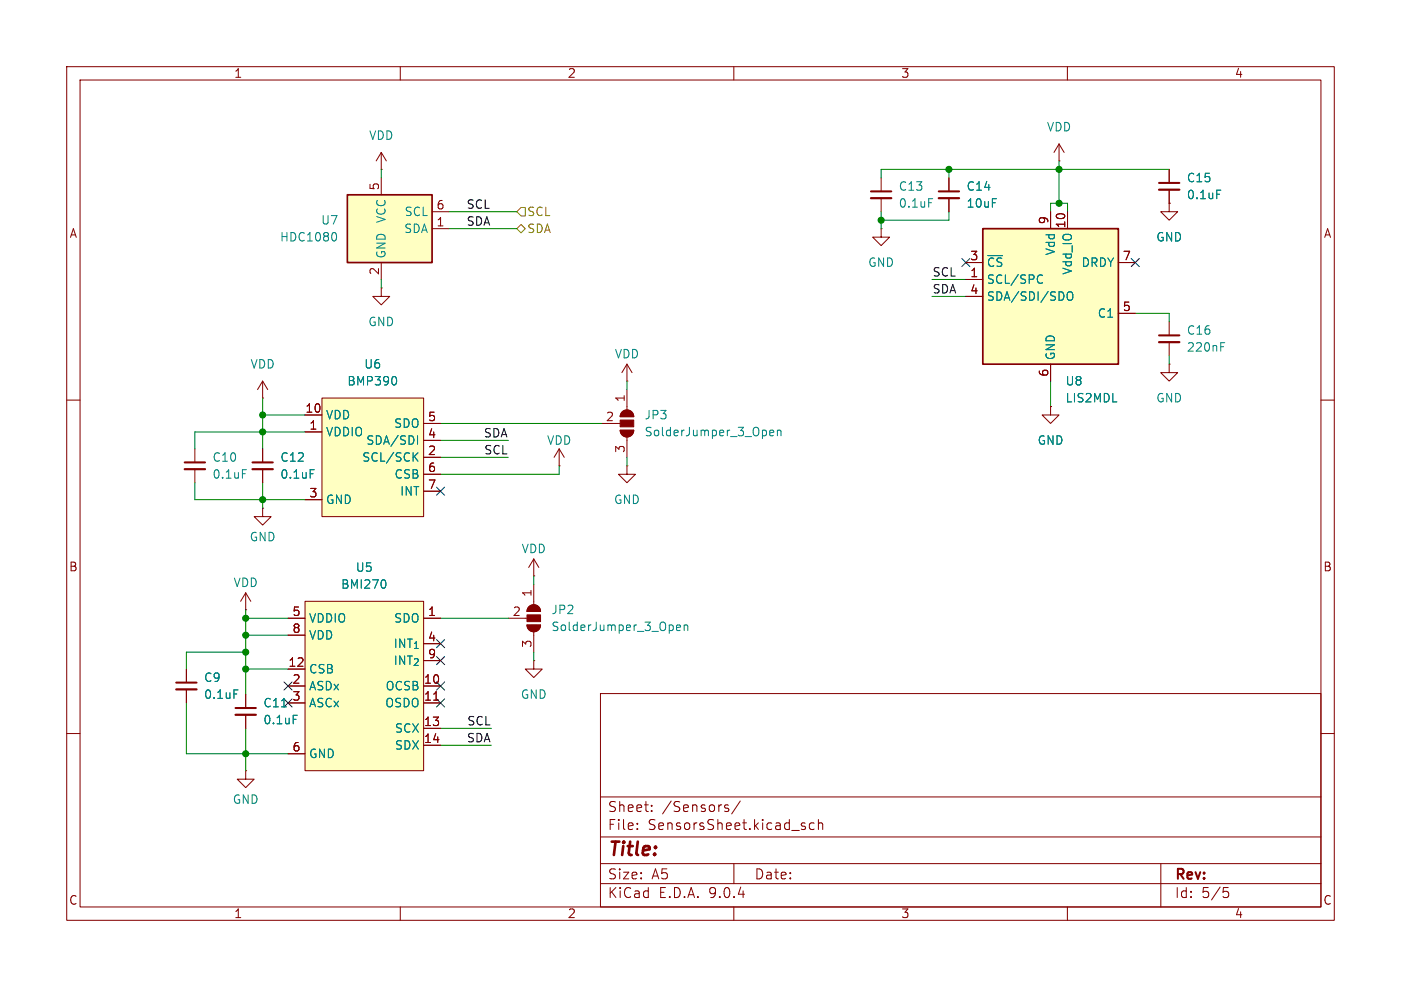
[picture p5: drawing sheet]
<svg xmlns="http://www.w3.org/2000/svg" width="210mm" height="148mm" viewBox="0 0 210 148" stroke-linecap="round" stroke-linejoin="round" font-family="sans-serif">
<g fill="none" stroke="#840000" stroke-width=".15">
<path d="M10 10h190v128h-190zM12 12h186v124h-186zM60 10v2M110 10v2M160 10v2M57.1 25.4h.1M57.1 22.9l-.7 1.2M57.1 22.9l.8 1.2M57.1 22.9v2.5M142.2 26.7v2M142.2 29.7v2.1M175.3 30.5v1.3h1.2l-1.2 1.2-1.3-1.2h1.3"/>
<path d="M175.3 30.5h.1M175.3 25.4v2M175.3 28.4v2.1M10 60h2M198 60h2M36.8 91.4h.1M36.8 88.9l-.7 1.3M36.8 88.9l.8 1.3M36.8 88.9v2.5M10 110h2M90 104h108v32h-108zM90 119.5h108"/>
<path d="M198 110h2M60 136v2M90 132.5h108M90 129.5h108M90 125.5h108M95.5 124.2v.2M95.5 123.5v.1M97.7 121.5v.2M97.7 120.8v.1M108.8 121.2l.4 .1 .1 .2-.3 .2h-.2M108.8 120.7l.4 .1M110 136v2"/>
<path d="M110 129.5v3M111 120.1l-1.3 1.9M120.7 124v.3M122 123.5l-.4-.1-.3 .3v.4l.2 .2h.5M122.7 123.5a.37 .37 0 0 1 .6 .1v.8M122.7 122.9v1.5M160 136v2M174 129.5v6.5M183.4 133.1h.7M183.5 133.7h.4l.3 .2v.4l-.2 .2-.5 .1"/>
</g>
<path d="M140.7 28.7h3.1M173.7 27.4h3.1" fill="none" stroke="#840000" stroke-width=".3"/>
<path d="M140.7 29.7h3.1M173.7 28.4h3.1" fill="none" stroke="#840000" stroke-width=".33"/>
<path d="M182.4 28.5h.6" fill="none" stroke="#008484" stroke-width=".15"/>
<path d="M147.3 34.3h20.3v20.3h-20.3z" fill="#ffffc2"/>
<path d="M147.3 34.3h20.3v20.3h-20.3z" fill="none" stroke="#840000" stroke-width=".25"/>
<path d="M144.8 39.4h2.5M157.5 31.8v2.5M160 31.8v2.5M167.6 39.4h2.6M144.8 41.9h2.5M144.8 44.5h2.5M157.5 54.6v2.6M167.6 47h2.6" fill="none" stroke="#840000" stroke-width=".15"/>
<path d="M155.9 41.2l.4 .1M156.3 42.4l-.4 .1M160 43.9a.43 .43 0 0 1 .5-.1 .43 .43 0 0 1 .3 .4v.4a.42 .42 0 0 1-.4 .4 .42 .42 0 0 1-.4-.4z" fill="none" stroke="#008484" stroke-width=".15"/>
<path d="M45.7 90.2h17.8v25.4h-17.8z" fill="#ffffc2"/>
<g fill="none" stroke="#840000" stroke-width=".15">
<path d="M57.1 43.2v1.3h1.3l-1.3 1.2-1.2-1.2h1.2M57.1 43.2h.1M157.5 61v1.2h1.2l-1.2 1.3-1.3-1.3h1.3M157.5 61h.1M43.2 92.7h2.5M43.2 95.3h2.5M45.7 90.2h17.8v25.4h-17.8zM63.5 92.7h2.5M63.5 96.5h2.5M63.5 99.1h2.5M76.2 92.7h2.8M79 93.7h2a1.02 1.02 0 0 1-1 1 1.02 1.02 0 0 1-1-1z"/>
<path d="M79.3 91a1.02 1.02 0 0 1 1.1-.2 1.02 1.02 0 0 1 .6 .9h-2zM80 99.1v1.2h1.3l-1.3 1.3-1.3-1.3h1.3M80 99.1h.1M80 86.4h.1M80 83.8l-.8 1.3M80 83.8l.8 1.3M80 83.8v2.6M80 87.6v3.1M80 94.7v3.1M36.8 115.6v1.2h1.3l-1.3 1.3-1.2-1.3h1.2M36.8 115.6h.1M36.8 104.1v2.1"/>
<path d="M36.8 107.2v2M43.2 100.3h2.5M43.2 102.9h2.5M43.2 105.4h2.5M43.2 113h2.5M63.5 102.9h2.5M63.5 105.4h2.5M63.5 109.2h2.5M63.5 111.8h2.5M65 105h.7"/>
</g>
<path d="M57.7 87l.1 .4-.1 .7M101.4 94.1l.6-.1v-.2l-.4-.1-.2 .2 .1 .6h.5M102.6 93.8l.1-.1 .3 .1 .1 .8M102.6 93.7v.9M42.2 106h.7M44 107.3h.6" fill="none" stroke="#008484" stroke-width=".15"/>
<path d="M35.3 106.2h3.1" fill="none" stroke="#840000" stroke-width=".3"/>
<path d="M35.3 107.2h3.1" fill="none" stroke="#840000" stroke-width=".33"/>
<g fill="#840000" stroke="#840000" stroke-width=".15">
<path d="M79.3 91a1.02 1.02 0 0 1 1.1-.2 1.02 1.02 0 0 1 .6 .9h-2z"/>
<path d="M79 92.2h2v1h-2z"/>
<path d="M79 93.7h2a1.02 1.02 0 0 1-1 1 1.02 1.02 0 0 1-1-1z"/>
</g>
<path d="M52.1 29.2h12.7v10.2h-12.7z" fill="#ffffc2"/>
<path d="M52.1 29.2h12.7v10.2h-12.7z" fill="none" stroke="#840000" stroke-width=".25"/>
<path d="M57.1 26.7v2.5M57.1 39.4v2.5M64.8 31.8h2.5M64.8 34.3h2.5M29.2 67.3v2M29.2 70.4v2M39.4 76.2v1.3h1.2l-1.2 1.2-1.3-1.2h1.3M39.4 76.2h.1M27.9 100.3v2.1M27.9 103.4v2" fill="none" stroke="#840000" stroke-width=".15"/>
<path d="M50.1 34.9a.79 .79 0 0 1 0 1.2M36.3 70.4h.6M35.1 103.5h.6" fill="none" stroke="#008484" stroke-width=".15"/>
<path d="M27.7 69.3h3M26.4 102.4h3.1" fill="none" stroke="#840000" stroke-width=".3"/>
<path d="M27.7 70.4h3M26.4 103.4h3.1" fill="none" stroke="#840000" stroke-width=".33"/>
<path d="M48.3 59.7h15.2v17.8h-15.2z" fill="#ffffc2"/>
<g fill="none" stroke="#840000" stroke-width=".15">
<path d="M132.1 34.3v1.3h1.2l-1.2 1.2-1.3-1.2h1.3M132.1 34.3h.1M132.1 26.7v2M132.1 29.7v2.1M142.2 26.7v2M142.2 29.7v2.1M144.8 39.4h2.5M157.5 31.8v2.5M158.7 24.1h.1M158.7 21.6l-.7 1.3M158.7 21.6l.8 1.3M158.7 21.6v2.5"/>
<path d="M160 31.8v2.5M167.6 39.4h2.6M175.3 30.5h.1M175.3 25.4v2M175.3 28.4v2.1M39.4 59.7h.1M39.4 57.2l-.8 1.2M39.4 57.2l.7 1.2M39.4 57.2v2.5M48.3 59.7h15.2v17.8h-15.2zM94 57.2h.1M94 54.6l-.8 1.3"/>
<path d="M94 54.6l.7 1.3M94 54.6v2.6M94 58.4v3.1M144.8 41.9h2.5M144.8 44.5h2.5M157.5 54.6v2.6M167.6 47h2.6M175.3 54.6v1.3h1.2l-1.2 1.3-1.3-1.3h1.3M175.3 54.6h.1M175.3 48.3v2M175.3 51.3v2M39.4 67.3v2"/>
<path d="M39.4 70.4v2M45.7 62.2h2.6M45.7 64.8h2.6M45.7 74.9h2.6M63.5 63.5h2.5M63.5 66h2.5M63.5 68.6h2.5M63.5 71.1h2.5M63.5 73.7h2.5M83.8 69.9h.1M83.8 67.3l-.7 1.3M83.8 67.3l.8 1.3"/>
<path d="M83.8 67.3v2.6M90.2 63.5h2.8M93 64.5h2a1.02 1.02 0 0 1-1 1 1.02 1.02 0 0 1-1-1zM93.3 61.8a1.02 1.02 0 0 1 1.1-.3 1.02 1.02 0 0 1 .6 1h-2zM94 69.9v1.2h1.2l-1.2 1.3-1.3-1.3h1.3M94 69.9h.1M94 65.5v3.1M157.5 61h.1M43.2 92.7h2.5M43.2 95.3h2.5M63.5 92.7h2.5M63.5 96.5h2.5"/>
<path d="M63.5 99.1h2.5M27.9 100.3v2.1M27.9 103.4v2M36.8 104.1v2.1M36.8 107.2v2M43.2 100.3h2.5M43.2 102.9h2.5M43.2 105.4h2.5M43.2 113h2.5M63.5 102.9h2.5M63.5 105.4h2.5M63.5 109.2h2.5"/>
<path d="M63.5 111.8h2.5M65 105h.7"/>
</g>
<g fill="none" stroke="#008484" stroke-width=".15">
<path d="M139.2 29.8h.6M182.4 28.5h.6M59.3 56.5l.1 .4-.1 .8M155.9 41.2l.4 .1M156.3 42.4l-.4 .1M160 43.9a.43 .43 0 0 1 .5-.1 .43 .43 0 0 1 .3 .4v.4a.42 .42 0 0 1-.4 .4 .42 .42 0 0 1-.4-.4zM183 52h.4M183 51.4h.6M46.5 70.4h.6M62.1 68.4l.5 .8M62.6 65.3v1.3M62.6 67.9l-.7 .7"/>
<path d="M115.4 64.9l.6-.1-.1-.2-.3-.1-.2 .2v.6h.5M116.5 64.6l.2-.1 .3 .1 .1 .7M116.5 64.5v.8M57.7 87l.1 .4-.1 .7M35.1 103.5h.6M42.2 106h.7M44 107.3h.6"/>
</g>
<path d="M130.6 28.7h3M173.7 50.3h3.1M37.8 69.3h3.1" fill="none" stroke="#840000" stroke-width=".3"/>
<path d="M130.6 29.7h3M173.7 51.3h3.1M37.8 70.4h3.1" fill="none" stroke="#840000" stroke-width=".33"/>
<g fill="#840000" stroke="#840000" stroke-width=".15">
<path d="M93.3 61.8a1.02 1.02 0 0 1 1.1-.3 1.02 1.02 0 0 1 .6 1h-2z"/>
<path d="M93 63h2v1h-2z"/>
<path d="M93 64.5h2a1.02 1.02 0 0 1-1 1 1.02 1.02 0 0 1-1-1z"/>
</g>
<path d="M77.5 34.3l.6-.6 .6 .6-.6 .6zM77.5 31.8l.6-.7h.6v1.3h-.6z" fill="none" stroke="#848400" stroke-width=".15"/>
<g fill="none" stroke="#008400" stroke-width=".15">
<path d="M57.1 25.4v1.3M67.3 34.3h10.2M67.3 31.8h10.2M132.1 31.8v2.5M142.2 25.4v1.3M142.2 31.8v1.2h-10.1M157.5 31.8v-1.3h2.5v1.3M158.7 24.1v6.4M175.3 25.4h-43.2v1.3M39.4 59.7v7.6M57.1 41.9v1.3M94 57.2v1.2"/>
<path d="M139.7 41.9h5.1M139.7 44.5h5.1M157.5 57.2v3.8M170.2 47h5.1v1.3M175.3 53.3v1.3M29.2 72.4v2.5h16.5M39.4 72.4v3.8M39.4 62.2h6.3M45.7 64.8h-16.5v2.5M66 68.6h10.2M66 63.5h24.2M66 66h10.2"/>
<path d="M83.8 69.9v1.2h-17.8M94 68.6v1.3M36.8 91.4v12.7M36.8 92.7h6.4M36.8 95.3h6.4M36.8 97.8h-8.9v2.5M66 92.7h10.2M80 86.4v1.2M80 97.8v1.3M27.9 105.4v7.6h15.3M36.8 109.2v6.4M36.8 100.3h6.4"/>
<path d="M66 109.2h7.7M66 111.8h7.7"/>
</g>
<g fill="none" stroke="#000084" stroke-width=".15">
<path d="M144.2 38.8l1.2 1.2M145.4 38.8l-1.2 1.2M169.6 38.8l1.2 1.2M170.8 38.8l-1.2 1.2M65.4 73.1l1.2 1.2M66.6 73.1l-1.2 1.2M65.4 98.5l1.2 1.2M65.4 95.9l1.2 1.2M66.6 98.5l-1.2 1.2M66.6 95.9l-1.2 1.2M42.6 102.3l1.2 1.2M42.6 104.8l1.2 1.2"/>
<path d="M43.8 102.3l-1.2 1.2M43.8 104.8l-1.2 1.2M65.4 104.8l1.2 1.2M65.4 102.3l1.2 1.2M66.6 104.8l-1.2 1.2M66.6 102.3l-1.2 1.2"/>
</g>
<g fill="#008400" stroke="#008400" stroke-width=".15">
<circle cx="132.1" cy="33" r=".46"/>
<circle cx="36.8" cy="100.3" r=".46"/>
<circle cx="36.8" cy="113" r=".46"/>
<circle cx="39.4" cy="74.9" r=".46"/>
<circle cx="36.8" cy="95.3" r=".46"/>
<circle cx="36.8" cy="97.8" r=".46"/>
<circle cx="36.8" cy="92.7" r=".46"/>
<circle cx="39.4" cy="64.8" r=".46"/>
<circle cx="39.4" cy="62.2" r=".46"/>
<circle cx="158.7" cy="30.5" r=".46"/>
<circle cx="158.7" cy="25.4" r=".46"/>
<circle cx="142.2" cy="25.4" r=".46"/>
</g>
<text font-size="2.8" fill="#840000" x="91" y="128.9">Title:</text>
<g font-size="2.1" fill="#840000">
<text x="91" y="124.7">File:</text>
<text x="91" y="122">Sheet:</text>
<text x="97.1" y="124.7">SensorsSheet.kicad_sch</text>
<text x="99.2" y="122">/Sensors/</text>
<text x="91" y="134.9">KiCad</text>
<text x="91" y="132.1">Size:</text>
<text x="97.7" y="132.1">A5</text>
<text x="98.7" y="134.9">E.D.A.</text>
<text x="106.3" y="134.9">9.0.4</text>
<text x="113" y="132.1">Date:</text>
<text x="176" y="132.3">Rev:</text>
<text x="176" y="134.9">Id:</text>
<text x="180.1" y="134.9">5/5</text>
</g>
<g font-size="1.8" fill="#840000">
<text x="35" y="11.9">1</text>
<text x="85" y="11.9">2</text>
<text x="135" y="11.9">3</text>
<text x="185" y="11.9">4</text>
<text x="56.9" y="28.6" transform="rotate(-90 56.9 28.6)">5</text>
<text x="10.3" y="35.9">A</text>
<text x="65.3" y="31.5">6</text>
<text x="65.3" y="34">1</text>
<text x="157.2" y="33.7" transform="rotate(-90 157.2 33.7)">9</text>
<text x="159.8" y="34.3" transform="rotate(-90 159.8 34.3)">10</text>
<text x="198.4" y="35.9">A</text>
<text x="56.9" y="41.3" transform="rotate(-90 56.9 41.3)">2</text>
<text x="145.3" y="39.1">3</text>
<text x="145.3" y="41.7">1</text>
<text x="168.2" y="39.1">7</text>
<text x="145.3" y="44.2">4</text>
<text x="168.2" y="46.7">5</text>
<text x="157.2" y="56.6" transform="rotate(-90 157.2 56.6)">6</text>
<text x="45.7" y="62">10</text>
<text x="46.3" y="64.5">1</text>
<text x="64.1" y="63.2">5</text>
<text x="64.1" y="65.8">4</text>
<text x="90.7" y="63.2">2</text>
<text x="93.7" y="60.4" transform="rotate(-90 93.7 60.4)">1</text>
<text x="64.1" y="68.3">2</text>
<text x="64.1" y="70.9">6</text>
<text x="93.7" y="68" transform="rotate(-90 93.7 68)">3</text>
<text x="46.3" y="74.7">3</text>
<text x="64.1" y="73.4">7</text>
<text x="10.3" y="85.9">B</text>
<text x="79.8" y="89.6" transform="rotate(-90 79.8 89.6)">1</text>
<text x="198.3" y="85.9">B</text>
<text x="43.7" y="92.5">5</text>
<text x="43.7" y="95">8</text>
<text x="64.1" y="92.5">1</text>
<text x="76.8" y="92.5">2</text>
<text x="43.1" y="100.1">12</text>
<text x="64.1" y="96.3">4</text>
<text x="64.1" y="98.8">9</text>
<text x="79.8" y="97.2" transform="rotate(-90 79.8 97.2)">3</text>
<text x="43.7" y="102.6">2</text>
<text x="43.7" y="105.2">3</text>
<text x="63.5" y="102.6">10</text>
<text x="63.5" y="105.2">11</text>
<text x="43.7" y="112.8">6</text>
<text x="63.5" y="109">13</text>
<text x="63.5" y="111.5">14</text>
<text x="10.3" y="135.9">C</text>
<text x="35" y="137.9">1</text>
<text x="85" y="137.9">2</text>
<text x="135" y="137.9">3</text>
<text x="185" y="137.9">4</text>
<text x="198.3" y="135.9">C</text>
</g>
<g font-size="1.8" fill="#008484">
<text x="55.2" y="21.2">VDD</text>
<text x="156.8" y="19.9">VDD</text>
<text x="134.6" y="28.8">C13</text>
<text x="144.8" y="28.8">C14</text>
<text x="177.8" y="27.5">C15</text>
<text x="48" y="33.9">U7</text>
<text x="58" y="33.5" transform="rotate(-90 58 33.5)">VCC</text>
<text x="60.5" y="35.2">SDA</text>
<text x="60.6" y="32.6">SCL</text>
<text x="134.6" y="31.3">0.1uF</text>
<text x="144.8" y="31.3">10uF</text>
<text x="177.8" y="30.1">0.1uF</text>
<text x="41.9" y="36.4">HDC1080</text>
<text x="58" y="38.9" transform="rotate(-90 58 38.9)">GND</text>
<text x="130" y="40.2">GND</text>
<text x="147.8" y="40.2">~{CS}</text>
<text x="158.3" y="38.4" transform="rotate(-90 158.3 38.4)">Vdd</text>
<text x="160.9" y="41.3" transform="rotate(-90 160.9 41.3)">Vdd_IO</text>
<text x="162" y="40.2">DRDY</text>
<text x="173.2" y="36.4">GND</text>
<text x="147.8" y="42.8">SCL/SPC</text>
<text x="147.8" y="45.3">SDA/SDI/SDO</text>
<text x="164.4" y="47.9">C1</text>
<text x="55.1" y="49.1">GND</text>
<text x="92.1" y="53.9">VDD</text>
<text x="177.8" y="52.9">220nF</text>
<text x="177.8" y="50.4">C16</text>
<text x="37.5" y="55.5">VDD</text>
<text x="52" y="58">BMP390</text>
<text x="54.5" y="55.5">U6</text>
<text x="158.3" y="54.1" transform="rotate(-90 158.3 54.1)">GND</text>
<text x="159.6" y="58">U8</text>
<text x="48.8" y="63.1">VDD</text>
<text x="48.8" y="65.6">VDDIO</text>
<text x="59" y="64.4">SDO</text>
<text x="96.5" y="63.1">JP3</text>
<text x="96.5" y="65.6">SolderJumper_3_Open</text>
<text x="159.6" y="60.6">LIS2MDL</text>
<text x="173.2" y="60.6">GND</text>
<text x="31.8" y="69.4">C10</text>
<text x="31.8" y="72">0.1uF</text>
<text x="41.9" y="69.4">C12</text>
<text x="41.9" y="72">0.1uF</text>
<text x="54.2" y="69.4">SCL/SCK</text>
<text x="54.8" y="66.9">SDA/SDI</text>
<text x="59" y="72">CSB</text>
<text x="81.9" y="66.9">VDD</text>
<text x="155.4" y="66.9">GND</text>
<text x="48.8" y="75.8">GND</text>
<text x="59.9" y="74.5">INT</text>
<text x="91.9" y="75.8">GND</text>
<text x="37.3" y="81.4">GND</text>
<text x="78.1" y="83.2">VDD</text>
<text x="34.9" y="88.2">VDD</text>
<text x="51" y="88.5">BMI270</text>
<text x="53.2" y="86">U5</text>
<text x="46.2" y="93.6">VDDIO</text>
<text x="59" y="93.6">SDO</text>
<text x="82.6" y="92.3">JP2</text>
<text x="82.6" y="94.8">SolderJumper_3_Open</text>
<text x="46.2" y="96.1">VDD</text>
<text x="46.2" y="101.2">CSB</text>
<text x="58.9" y="97.4">INT_{1}</text>
<text x="58.9" y="99.9">INT_{2}</text>
<text x="30.5" y="102.5">C9</text>
<text x="30.5" y="105">0.1uF</text>
<text x="39.4" y="106.3">C11</text>
<text x="46.2" y="103.7">ASDx</text>
<text x="46.2" y="106.3">ASCx</text>
<text x="57.6" y="106.3">OSDO</text>
<text x="57.7" y="103.7">OCSB</text>
<text x="78" y="105">GND</text>
<text x="39.4" y="108.8">0.1uF</text>
<text x="46.2" y="113.9">GND</text>
<text x="59.1" y="110.1">SCX</text>
<text x="59.1" y="112.6">SDX</text>
<text x="34.8" y="120.8">GND</text>
</g>
<g font-size="1.8">
<text x="69.8" y="33.9">SDA</text>
<text x="69.8" y="31.4">SCL</text>
<text x="139.7" y="41.6">SCL</text>
<text x="139.7" y="44.1">SDA</text>
<text x="72.4" y="65.7">SDA</text>
<text x="72.5" y="68.2">SCL</text>
<text x="69.9" y="111.4">SDA</text>
<text x="69.9" y="108.9">SCL</text>
</g>
<g font-size="1.8" fill="#848400">
<text x="78.9" y="35.2">SDA</text>
<text x="78.9" y="32.6">SCL</text>
</g>
</svg>
